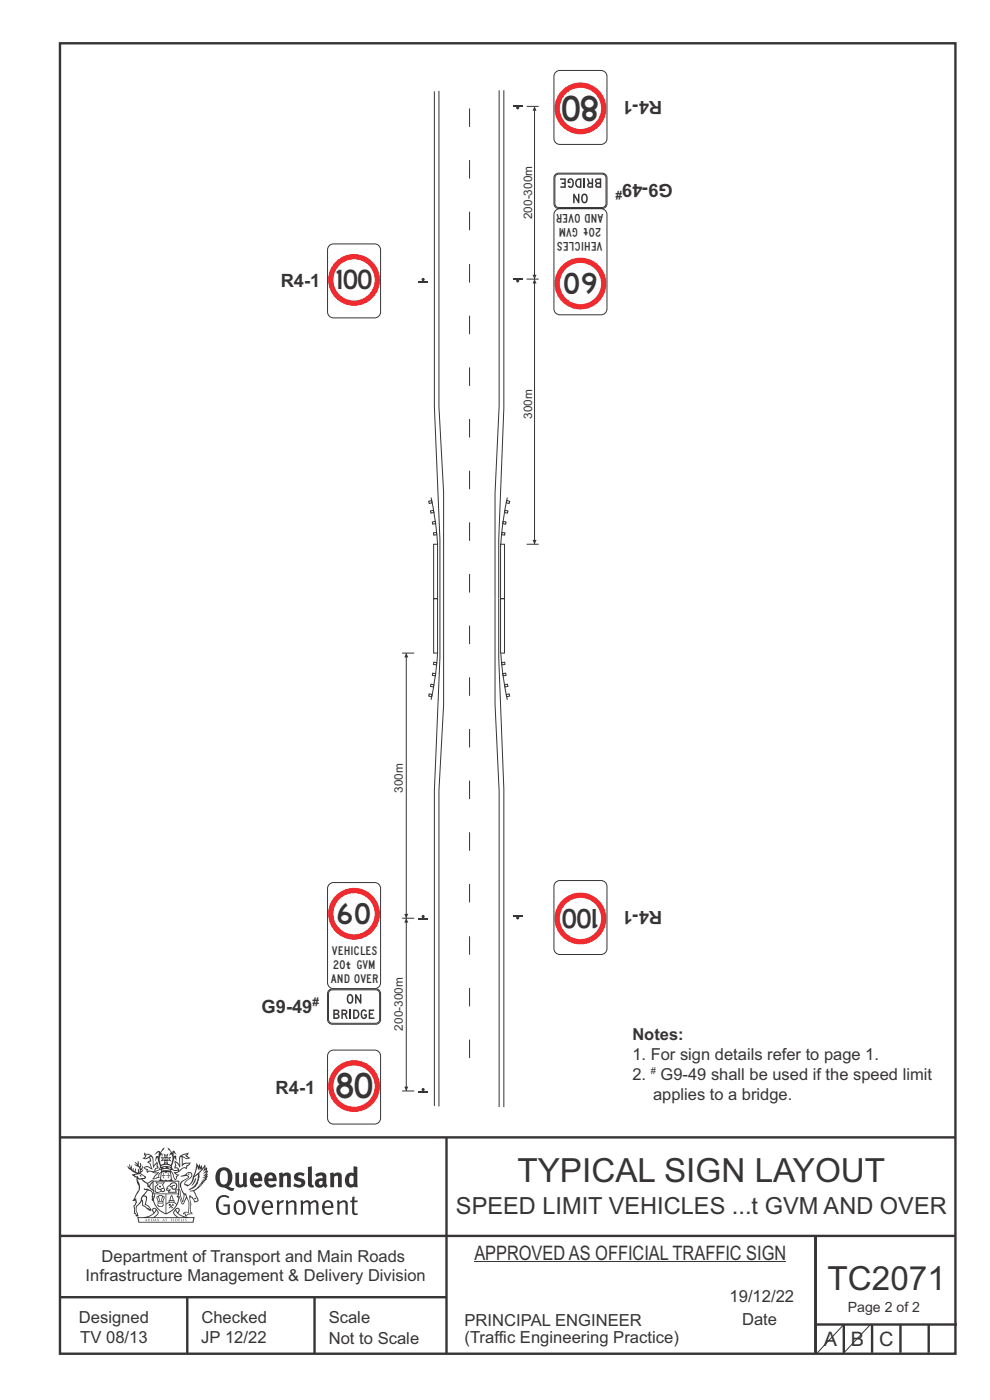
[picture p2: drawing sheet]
<svg xmlns="http://www.w3.org/2000/svg" width="210mm" height="297mm" viewBox="0 0 210 297" stroke-linecap="round" stroke-linejoin="round" font-family="sans-serif">
<g fill="none" stroke="#373435" stroke-width=".51">
<path d="M12.7 9.2h190v278h-190zM12.7 241.3h190M94.7 241.4v45.8M12.7 275.2h82M12.7 262.2h190.1M39.7 275.2v12M66.7 275.2v12M173 262.1v24.9M173 281h30M179 281v6M185 281v6M191 281v6"/>
<path d="M197 281v6"/>
</g>
<path d="M179 281l-5.8 6.2" fill="none" stroke="#373435" stroke-width=".21"/>
<g fill="#373435">
<path d="M47 248.4a2.55 2.55 0 0 0 0 2.7l.3 .2a.81 .81 0 0 0 1-1v-.5a1.04 1.04 0 0 0-1.1-1.5zM46.3 248.1a1.82 1.82 0 0 1 2.1-.2 1.82 1.82 0 0 1 .9 1.8 2.29 2.29 0 0 1-.8 2l.7 .3h.5l-.2 .6a2.87 2.87 0 0 1-2-.7 2.12 2.12 0 0 1-1.7-3.1z" fill-rule="evenodd"/>
<path d="M49.9 248.9l.8-.2v2a.46 .46 0 0 0 .3 .6 .46 .46 0 0 0 .6-.3v-2.1l.7-.2v2.4l.2 .5-.5 .3-.3-.3a1.02 1.02 0 0 1-1.2 .3 1.02 1.02 0 0 1-.6-1.1z" fill-rule="evenodd"/>
<path d="M54 249.5l-.1 .5h.9a.49 .49 0 0 0-.2-.6 .49 .49 0 0 0-.6 .1zM53.4 249.1a1.34 1.34 0 0 1 1.6-.2 1.34 1.34 0 0 1 .6 1.5v.2h-1.7a.77 .77 0 0 0 .5 .8 .77 .77 0 0 0 .9-.4l.3 .5a1.59 1.59 0 0 1-2 .2 1.59 1.59 0 0 1-.5-2.1z" fill-rule="evenodd"/>
<path d="M57 249.5l-.1 .5h1a.49 .49 0 0 0-.2-.6 .49 .49 0 0 0-.7 .1zM56.4 249.1a1.34 1.34 0 0 1 1.6-.2 1.34 1.34 0 0 1 .7 1.5v.2h-1.8a.77 .77 0 0 0 .5 .8 .77 .77 0 0 0 .9-.4l.4 .5a1.59 1.59 0 0 1-2.1 .2 1.59 1.59 0 0 1-.5-2.1z" fill-rule="evenodd"/>
<path d="M59.2 248.9l.7-.2 .1 .4a.95 .95 0 0 1 1-.3 .95 .95 0 0 1 .7 .8v2.3h-.8v-2.3a.46 .46 0 0 0-.8 .1v2.2h-.8z" fill-rule="evenodd"/>
<path d="M62.6 249.1a1.75 1.75 0 0 1 2-.1l-.2 .5-.6-.2a.43 .43 0 0 0-.6 .3l.4 .3a1.04 1.04 0 0 1 1.2 1.1 1.04 1.04 0 0 1-1.4 1l-1.2-.4 .3-.6 1 .4 .4-.4a.88 .88 0 0 0-1-.5l-.4-.2-.1-.4z" fill-rule="evenodd"/>
<path d="M65.3 247.6l.8-.2 .1 3.8 .3 .2 .1 .4a.88 .88 0 0 1-1 0 .88 .88 0 0 1-.3-1z" fill-rule="evenodd"/>
<path d="M67.8 250.6a.43 .43 0 0 0-.1 .7 .43 .43 0 0 0 .7-.1v-.7zM66.8 249.1a1.7 1.7 0 0 1 2.4 .1v1.9l.3 .4-.4 .5-.5-.4a1.03 1.03 0 0 1-1.7-.1 1.03 1.03 0 0 1 .8-1.5h.7v-.4a.8 .8 0 0 0-1.2 .1z" fill-rule="evenodd"/>
<path d="M70 248.9l.7-.2 .1 .4a.95 .95 0 0 1 1-.3 .95 .95 0 0 1 .7 .8v2.3h-.8v-2.3a.46 .46 0 0 0-.8 .1v2.2h-.8z" fill-rule="evenodd"/>
<path d="M74.3 249.5a1.48 1.48 0 0 0 0 1.7h.5l.2-.1v-1.5l-.3-.2zM75 247.4l.8 .1 .1 4.4h-.7l-.1-.2a1.26 1.26 0 0 1-1.4 0 1.26 1.26 0 0 1-.5-1.3 1.29 1.29 0 0 1 .4-1.4 1.29 1.29 0 0 1 1.4-.1z" fill-rule="evenodd"/>
<path d="M46.4 253.9a1.72 1.72 0 0 1 2.3 0l-.3 .3a1.24 1.24 0 0 0-1.4-.2 1.24 1.24 0 0 0-.6 1.4 1.49 1.49 0 0 0 1.2 1.9l.7-.1v-1.3h-.8l-.1-.4h1.3v1.9a1.93 1.93 0 0 1-2.2 0 1.93 1.93 0 0 1-.7-2.2l.2-.8z" fill-rule="evenodd"/>
<path d="M50.4 255.1a1.65 1.65 0 0 0 .2 2.2 .99 .99 0 0 0 1-1.4 .78 .78 0 0 0-.4-.8 .78 .78 0 0 0-.8 0zM50 254.9a1.33 1.33 0 0 1 1.6-.1 1.33 1.33 0 0 1 .5 1.4 1.31 1.31 0 0 1-1.3 1.6 1.31 1.31 0 0 1-1.2-1.6v-.6z" fill-rule="evenodd"/>
<path d="M52.5 254.7l.4-.1 .9 2.6 .8-2.5h.5l-1.1 3h-.5z" fill-rule="evenodd"/>
<path d="M56.3 255.2l-.2 .7h1.3a.7 .7 0 0 0-.3-.8 .7 .7 0 0 0-.8 .1zM55.9 255a1.22 1.22 0 0 1 1.5-.2 1.22 1.22 0 0 1 .5 1.5h-1.8a.93 .93 0 0 0 .5 1 .93 .93 0 0 0 1.1-.2l.2 .3a1.43 1.43 0 0 1-1.8 .1 1.43 1.43 0 0 1-.6-1.7z" fill-rule="evenodd"/>
<path d="M58.7 254.7l.4-.1 .1 .5 .4-.4 .6-.1-.2 .5a.66 .66 0 0 0-.8 .7v1.9h-.4z" fill-rule="evenodd"/>
<path d="M60.6 254.7l.4-.1 .1 .5a.94 .94 0 0 1 1-.5 .94 .94 0 0 1 .8 .8v2.3h-.5l-.1-2.5a.81 .81 0 0 0-1.2 .3v2.2h-.4z" fill-rule="evenodd"/>
<path d="M63.7 254.7l.5-.1 .1 .5 .4-.3a.78 .78 0 0 1 1.1 .3 .9 .9 0 0 1 1-.5 .9 .9 0 0 1 .8 .8v2.3h-.5l-.1-2.5a.67 .67 0 0 0-1.1 .3v2.2h-.5v-2.4l-.4-.3-.7 .4v2.3h-.5z" fill-rule="evenodd"/>
<path d="M69 255.2l-.1 .7h1.3a.7 .7 0 0 0-.3-.8 .7 .7 0 0 0-.9 .1zM68.7 255a1.22 1.22 0 0 1 1.5-.2 1.22 1.22 0 0 1 .5 1.5h-1.8a.93 .93 0 0 0 .4 1 .93 .93 0 0 0 1.2-.2l.1 .3a1.44 1.44 0 0 1-1.7 .1 1.44 1.44 0 0 1-.6-1.7z" fill-rule="evenodd"/>
<path d="M71.4 254.7l.5-.1 .1 .5a.94 .94 0 0 1 1-.5 .94 .94 0 0 1 .8 .8v2.3h-.5l-.1-2.5a.81 .81 0 0 0-1.2 .3v2.2h-.4z" fill-rule="evenodd"/>
<path d="M74.7 253.9l.5-.1v.9h.7l-.1 .3h-.6v2.2l.1 .2h.5l.1 .3a.75 .75 0 0 1-1.2-.6v-2.1h-.4v-.3h.4z" fill-rule="evenodd"/>
<path d="M30.8 244.9l1.1 .3-.9 .5h-.4l.6-.5zM31.8 245.4h.2a2.44 2.44 0 0 1 .4 1.9l.1 .5 .7-1-.1 .6 .3 .3a.57 .57 0 0 0-.6 .7l-1-.1-.5 .2 .2-.5-.8-.3 .7-.1 .9 .5 .1-.1-.6-1.3-.2-.2h.5zM30.7 244.4l-.1 .5 .2 .4-.6 .4a1.04 1.04 0 0 0 1.4-.1l.2 .6-.3 .1-.2 .4a.94 .94 0 0 1 .8 1.1l-.2-.1a1.16 1.16 0 0 0-1.5-.1l.3 .4 .4 .2 .1 .5 .2 .1 .1-.2a.94 .94 0 0 1 1.1 .2l.8 .1-1.2 1.2a1.13 1.13 0 0 0 1.2-.2l.4-.1-.1-.4 .5-.8a.83 .83 0 0 0-.6 1.1l-.3-.1-.7 .4 1.1-1.4-.5 .1-.5-.1 1.3-.5-.1-.1-.9 .4v-.3l.2-.2 .3 .1 .1-.3-.2-.4v-.6l-.1-.4-.7 1v-.7a1.42 1.42 0 0 0-1.6-1.8z" fill-rule="evenodd"/>
<path d="M38.5 245.2l.5-.2 .7-.1-.6 .3 .8 .5h-.3zM38.3 245.5l.2-.1 .1 2a1.69 1.69 0 0 1 1.6-.6l-.8 .5 .1 .5a1.1 1.1 0 0 0-1.5 .6l-.1-.5-.2-.2h-.5l.3-.4-.3-.7a1.42 1.42 0 0 1 .8 1.1l.2-.1zM37.1 246.2l.1 1-.2 .3 .1 .4h.5l.1 .2a.96 .96 0 0 1-1.1-.1l-.1 .1a1.06 1.06 0 0 0 1.3 .2v.1a.72 .72 0 0 1-1 .2l.3 .5 .6 .2-.4 .2-.1 .6-.2-.3-.4-1.1-.4-.4 .4 .9a1.54 1.54 0 0 0 .7 1.2l.2-.3a.58 .58 0 0 1 .4-.8l.2-.1h-.3l-.5-.3 .9-.5a.93 .93 0 0 1 1.2-.5v.2l.2-.2 .1-.5a.99 .99 0 0 0 .7-.8l-1.3 .1-.3 .2-.1-1.4 .9 .4 .9-.3h-.4l-.5-.4 .4-.7-.6 .2a1.46 1.46 0 0 0-1.4 2.1v.4l-.2-.4z" fill-rule="evenodd"/>
<path d="M35.6 248.9l.2 .1-.1 .3 .4 .1h-.4v.6l-.1-.6h-.3l.3-.1z" fill-rule="evenodd"/>
<path d="M34.6 248.9l.2 .1v.3l.3 .1h-.3l-.1 .6v-.6h-.4l.4-.1z" fill-rule="evenodd"/>
<path d="M34.3 248.8a.57 .57 0 0 1 .9 .2 .57 .57 0 0 1 .9-.2l.2 1.4h-.2a.57 .57 0 0 1-.9 0 .69 .69 0 0 1-1.1 0zM34.2 248.1l-.3 2.1-.2 .4h3l-.2-.4-.3-2.1h-.2v.2l-.8-.1-.8 .1v-.2z" fill-rule="evenodd"/>
<path d="M34.2 252.4a.3 .3 0 0 0 .6 0 .3 .3 0 0 0-.6 0zM33.3 250.9l.3 .3-.3 .4a.79 .79 0 0 0 0 1.3l.8-.2-.1-.3a.55 .55 0 0 1-.7-.6l.1-.1 .2 .3 .3 .2 .8-.2-.4-.7 .4-.4-.7 .2zM33 250.7l1.1 .2 .9-.2-.4 .6 .4 1.2a.56 .56 0 0 1-.8 .3l-.2 .1a.73 .73 0 0 1-.9 .1 .73 .73 0 0 1-.3-1v-.4l.6-.4z" fill-rule="evenodd"/>
<path d="M35.6 251.8l.7-.4a.58 .58 0 0 1 1-.1 .58 .58 0 0 1-.4 .9l-.3-.3a.43 .43 0 0 1 .6-.4 .57 .57 0 0 0-.8 .2l-.2-.1-.3 .1 .4 .2a.55 .55 0 0 0 .9 .4v.5h-1.3l.3-.4-.1-.1-.6 .1 .2-.3-.2-.1zM35.4 251.8l-.1 .2a.39 .39 0 0 0 .2 .6h.3l-.2 .4h1.9l-.1-.8a.86 .86 0 0 0-.1-1.3 .86 .86 0 0 0-1.3 .4z" fill-rule="evenodd"/>
<path d="M36 254.8h.8v.2h-.8zM36.4 253.8l.2 .8h-.4zM36.4 253.5l-.3 .5-.1 .6h-.2v.4l-.7 .4 .2 .1a1.48 1.48 0 0 1 2.1 .2l.2-.1-.6-.5v-.5h-.2l-.1-.6z" fill-rule="evenodd"/>
<path d="M35.8 255.4l.4 .1 .1 .3 .3-.2-.2-.2a.38 .38 0 0 1 .5 .5l-.2-.2-.3 .2 .3 .2-.3 .3-.1-.4-.4 .4-.1-.2 .4-.3-.1-.1-.2 .1z" fill-rule="evenodd"/>
<path d="M34.5 254h.2v.2l-.2 .6h-.2zM33.6 255.3h.9v.2a.55 .55 0 0 1-.8 .4v-.2l-.2-.1zM33.4 254h.2l.2 .8h-.2zM33.6 255l.8-.1 .1 .2h-.8zM33.8 253.7h.5l-.2 1.1h-.1zM33.3 253.8l-.1 .3 .3 1.1a.48 .48 0 0 0-.1 .6 .48 .48 0 0 0 .5 .2h.5a.49 .49 0 0 0 .2-.8l.3-1.1-.1-.3a1.42 1.42 0 0 0-1.5 0z" fill-rule="evenodd"/>
<path d="M33.7 251.5l.4 .1 .1 .3h-.3z" fill-rule="evenodd"/>
<path d="M41.3 250.1l.3-.2-.2 .8-.6 .8h-.2l.5-.7z" fill-rule="evenodd"/>
<path d="M39.7 249l.3-.2 .5 .2a.88 .88 0 0 1-.6 1.1 1.22 1.22 0 0 0-.8 1.3l.5 .2a.72 .72 0 0 0 .9-.4l.5-.8 .2-.6 .8-.6v.2a2.85 2.85 0 0 1-2 2.9l.1 .1a2.13 2.13 0 0 0 1.9-1.5v-.3a2.01 2.01 0 0 0 .3-1.7l1.1-1.3-.4 1 .7-.5-.7 1 .8-.4-.8 .8 .7-.2-.9 .6 .8-.1-.8 .4h.7l-.8 .3 .3 .2h-.4l.2 .3h-.4l.2 .3h-.4l.1 .2h-.1a2.16 2.16 0 0 1-2 1.1l.1 .2 .4-.1a.76 .76 0 0 1 .7 .8l.5 1.2-.6 .2a1.45 1.45 0 0 0-1.1-1.3l.2 1.8-.1 1.8 .4 .3a1.07 1.07 0 0 0-1.2 .4v-.3l-.5-.2a.87 .87 0 0 1 1.1-.1v-.7a4.4 4.4 0 0 0-.6-3.1l-.1-.3h-.2a2.16 2.16 0 0 1-.7-2.2l.3-.4 1.2-.7a.55 .55 0 0 0-.4-.8zM37.8 252.4a.76 .76 0 0 1 .3 1.1l.6 1.6 .4-1.7 .2 .1a.61 .61 0 0 1-.1 .9l-.3 .8-.2 .1-.7-1.6-.3 .1a1.18 1.18 0 0 0 .1-1.4zM41.8 247.5l.2 .7 .3-.5v.6l.4-.5a1.9 1.9 0 0 1-1.2 1.4l-.3 .3zM38.2 249.6l1.4-.2 .2 .2v.3l-.5 .2a1.26 1.26 0 0 0-.9 1.9l.2 .7a1.84 1.84 0 0 1 .1 2.1l-.4-1.4a.96 .96 0 0 0-.4-1.2l-.4 .2a.78 .78 0 0 1 0 1.3l.1 .3h.4l.4 1.1a.38 .38 0 0 0 .2 .4 .38 .38 0 0 0 .4-.1l.6-1.2a2.94 2.94 0 0 1 .4 2.5l-.1 .4h-.8l-.3 .4v.2l.4-.1 .1 .4 .2 .1a1.02 1.02 0 0 1 1.3-.5v-.4l-.3-.1 .1-1.8-.3-1.3h.1a1.14 1.14 0 0 1 .8 1 .63 .63 0 0 0 .8-.2 .63 .63 0 0 0-.2-.9l-.6-1.2 .9-.6 .2-.4h.3l-.1-.2h.4l-.1-.3h.3l-.1-.3 .5-.1-.2-.2 .6-.4v-.2h-.2l.4-.5h-.3l.3-.5-.4 .1 .4-.5v-.3l-.3 .2 .2-.7-.1-.2-.4 .3v-.8l-.6 .8-.2-.8-.2 .5-.3-.7-.1 .6-.5-.8-.1 1.4-.6 1.8a1.81 1.81 0 0 1-1 1.5l-.6-.2a1.75 1.75 0 0 1 1.1-1.2 .75 .75 0 0 0 .1-1.3 .75 .75 0 0 0-1.2 .4z" fill-rule="evenodd"/>
<path d="M41.2 254.1h.3l.2 .2-.4 .1z" fill-rule="evenodd"/>
<path d="M29.4 258.4h11.6l-.1 .8h-11.4zM31.3 258.2l.5-.1a2.48 2.48 0 0 0 1.4-1.3l.3 .5-.5 .6-.5 .3zM32.5 256.6l.3-.2 .2 .1-.3 .7zM37.2 256.8a2.65 2.65 0 0 0 1.8 1.4h-1.1l-.5-.3-.5-.6zM37.4 256.5l.2-.1 .3 .2-.3 .6zM29.2 258.2l.1 1.2h11.8l.2-1.1-.2-.1a4.1 4.1 0 0 1-3.3-.9l.3-.4-.1-.6a1.06 1.06 0 0 0-1.3 1l.2 .4 .6 .5h-4.7l.3-.1a.84 .84 0 0 0 .6-.8 .84 .84 0 0 0-.5-.8l-.3-.2h-.5l-.1 .6 .3 .4a4.2 4.2 0 0 1-3.4 .9z" fill-rule="evenodd"/>
<path d="M31 258.7l.1 .2h-.2zM31 258.5l-.3 .6 .4-.2 .2 .2z" fill-rule="evenodd"/>
<path d="M31.3 258.6h.3v.4a.25 .25 0 0 0 .2-.1 .25 .25 0 0 0-.1-.3h.1a.29 .29 0 0 1 0 .4 .29 .29 0 0 1-.4 0 .29 .29 0 0 1 0-.4z" fill-rule="evenodd"/>
<path d="M32.2 258.6a.22 .22 0 0 1 .3 .2 .22 .22 0 0 1-.3 .2zM32 258.6l.1 .4a.33 .33 0 0 0 .4 0 .33 .33 0 0 0 0-.4 .33 .33 0 0 0-.5 0z" fill-rule="evenodd"/>
<path d="M32.9 258.7l.1 .2h-.2zM32.9 258.5l-.2 .6 .3-.2 .2 .2z" fill-rule="evenodd"/>
<path d="M33.3 258.6h.2l.1 .1 .2-.1-.2 .2 .2 .3-.3-.3-.1 .3h-.1l.2-.3z" fill-rule="evenodd"/>
<path d="M34.7 258.7l.1 .2h-.2zM34.7 258.5l-.3 .6 .4-.2 .2 .2z" fill-rule="evenodd"/>
<path d="M35 258.5h.5l-.2 .1v.5h-.2l.1-.5z" fill-rule="evenodd"/>
<path d="M36.2 258.6l.3-.1-.1 .1v.2h.1h-.1v.3h-.2z" fill-rule="evenodd"/>
<path d="M36.7 258.6h.2v.5h-.2z" fill-rule="evenodd"/>
<path d="M37.3 258.6a.22 .22 0 0 1 .3 .2 .22 .22 0 0 1-.3 .2zM37.1 258.6v.4a.33 .33 0 0 0 .5 0 .33 .33 0 0 0 0-.4 .33 .33 0 0 0-.5 0z" fill-rule="evenodd"/>
<path d="M37.8 258.6l.4-.1-.2 .1v.2h.1h-.1v.2l.2 .1h-.4z" fill-rule="evenodd"/>
<path d="M38.4 258.6h.2l-.1 .4 .2 .1h-.3z" fill-rule="evenodd"/>
<path d="M38.9 258.6h.2v.5h-.2z" fill-rule="evenodd"/>
<path d="M39.3 258.6h.2h-.1l.2 .3-.2 .2-.1-.1v-.1l.2 .1z" fill-rule="evenodd"/>
<path d="M34.2 247.4a1.51 1.51 0 0 1 2 .2 2.67 2.67 0 0 0-2.1 0zM35.7 247.6l.4 .1 .1 .3-.4-.1zM34.6 247.6h.5l.1 .2h-.4zM34 247.8l.3 .2h-.3zM34.9 246.9l.3-.2 .3 .2zM34.9 245.6l.2 .1v.3h-.2zM35 245.1l.2 .2 .2-.2-.1 .3h-.2zM35.1 246.3h.2l.1 .4-.2-.2-.2 .2zM35.3 245.7l.2-.1v.4h-.2zM34.4 245.7h.3l.1 .3-.4 .1 .2-.2zM35.7 245.7h.3l-.2 .2 .2 .2-.4-.1zM32.7 244.9l1-.5-.1 1-.2-.2-.3 .2-.3 1.1 .5-1 .3 .9a1.84 1.84 0 0 1 .2 1.7l.4 .1a2.48 2.48 0 0 1 2.2 0l.2-.2-.2-.7 .7-1.8 .4 .7-.2-1-.2-.1-.2 .3v-.9l.6 .4-.6-.8-.3 .1-.1 .4-.5-.9-.5-.3 .2 .5 .6 .5-.5 .8 .4-.4a2.06 2.06 0 0 1 0 2.3l-.5-.2-.2-.6 .1-.1 .8 .2-.4-.5 .4-.5-.7 .2-.2-.2 .2-.7-.5 .4-.5-.4 .2 .7-.2 .2-.7-.2 .4 .5-.4 .5 .8-.2 .1 .1-.2 .6-.5 .2a2.02 2.02 0 0 1 0-2.2l.3 .5-.1-.7-.3-.1 .8-1.2-.4 .3-.5 .8-.2-.3a.8 .8 0 0 0-.8 .5z" fill-rule="evenodd"/>
<path d="M29.2 250.1l.3 .1a.61 .61 0 0 1 .8 .4l.3 .2a.8 .8 0 0 1 .6 1l.4 .1 .5 .5a1 1 0 0 1 .5 1.1l-.1 .7v-.5h-.1a.96 .96 0 0 0-.8-1.3l-.2-.2h-.7l-.1-.1-.1 .1 .1 .3h.6l-1.2 1.3-.2 1-.4 .6a1.33 1.33 0 0 0-.5 1.8l.2 .5a1.26 1.26 0 0 1-.5-1.5l-.1-.3a1.56 1.56 0 0 0 .4-1.7l-.3 .2 .2-.5a3.2 3.2 0 0 0 .7-3zM30.4 253.9h.4a2.06 2.06 0 0 1-.1 1.6l.7 .5 .4 .4-.6-.1-.8-.6-.1-.9a.51 .51 0 0 1 .1-.9zM28.6 249.3a1.52 1.52 0 0 1 2.1 .5l-1.1 .2-.2-.1-.1-.4h-.5zM27.5 247v.8l-.3-.4h-.1a3.1 3.1 0 0 0 1.9 1.6l-1 .1 .5 .6 .5 .1 .1 1.1a1.84 1.84 0 0 1-.3 2.5l-.4 .9-.3 .4 .2 .1 .4-.1 .1 .4-.2 .5-.3 .2 .1 1.7h.2l.3 .5 .1 .1 .4-.1-.1-.5a1.3 1.3 0 0 1-.1-1.7l.9-1 .1 1.1 .6 .2 .5 .5 .1-.1 .2 .3h.5a1.85 1.85 0 0 0-1.2-1.4l.1-.3a1.39 1.39 0 0 0 0-1.4l-.5-.1 .5-.5a.66 .66 0 0 1 .9-.4 .66 .66 0 0 1 .3 .9l-.1 .4 .2-.1v.2l-.1 .3 .2 .5 .1-.3a2.24 2.24 0 0 0 .1-2.2 .73 .73 0 0 1-.7-.7 .73 .73 0 0 1 .6-.7v-.2a.94 .94 0 0 0-.9 .8 .48 .48 0 0 1-.1-.6 .48 .48 0 0 1 .5-.2l.5-.3a.51 .51 0 0 0-.8 .2l-.5 .2-1-.8h.6l.2-.5-1.2-.7 .5-.5v-.3l-.5 .4 .1-.2a.69 .69 0 0 0 .2-1v.4l-.2 .3v-1.1l-.3-.2 .1 .6-.1 .2-.4-1.3v.7l-.6-.4 .5 .7-.6-.2 .3 .3a1 1 0 0 1 .7 1.4l-.2-.8v.9l-.5-.2v-.8l-.2 .7-.2-.1-.1-.6-.2 .4-.2-.2 .1-.7-.2 .5z" fill-rule="evenodd"/>
<path d="M29.6 249.4l.2-.1 .3 .2z" fill-rule="evenodd"/>
<path d="M32.4 250.5h5.6v2l-.2-.1v-1.7h-5.2v2.5h5.2v-.8l.1 .2-.1 1.1v-.3h-2.5v4a4.1 4.1 0 0 0 2.6-3.6l.1-.1a4 4 0 0 1-2.8 3.9 4.2 4.2 0 0 1-2.8-4.7l.1 1.2 .1-.1a3.8 3.8 0 0 0 2.5 3.4v-4h-2.5l-.2-.9z" fill-rule="evenodd"/>
<circle cx="40" cy="249.1" r=".17"/>
</g>
<g fill="none" stroke="#373435" stroke-width=".21">
<path d="M92 127h.8v11.5h-.8zM92.8 138.6l-.4 4.5-1 5.4M93.3 127v12.5l-1.2 28.3v66.8M94.1 126.9v22.7l-1 18.2v66.9M99.6 132.7v4M105 127v22.4l.9 18.5v66.9M105.8 127v12.5l1.1 27.9v67.5M106.2 127h.8v11.5h-.8zM106.2 138.6l.5 4.5 .9 5.4M91 147.2l.7 .1-.1 .5-.7-.1zM91.4 145.1l.6 .2-.1 .5-.6-.2zM91.8 142.8l.6 .1-.1 .5-.6-.1z"/>
<path d="M92 140.5l.6 .1v.4h-.7zM99.6 143.7v3.9M99.6 154.6v4M106.4 140.6l.6-.1 .1 .5h-.6zM106.6 142.9l.7-.1v.5l-.6 .1zM107 145.3l.6-.2 .1 .5-.6 .2zM107.4 147.3l.6-.1 .1 .5-.6 .1zM99.6 165.6v3.9M99.6 176.6v3.9M99.6 187.5v3.9M100.6 267.7h66.2M184.6 281l-5.8 6.2"/>
</g>
<path d="M88.7 194.9h2.1" fill="none" stroke="#373435" stroke-width=".36"/>
<circle cx="89.8" cy="194.4" r=".34" fill="#373435"/>
<path d="M86.2 138.6v56.2M85.3 194.8h2.6" fill="none" stroke="#373435" stroke-width=".21"/>
<g fill="#373435">
<path d="M86.2 138.6l.4 .9h-.8z"/>
<path d="M85.8 193.9h.8l-.4 .9z"/>
</g>
<path d="M86.2 194.8v36.6M99.6 198.6v3.9M99.6 209.6v3.9M85.3 231.4h2.6M99.6 220.5v4" fill="none" stroke="#373435" stroke-width=".21"/>
<g fill="#373435">
<path d="M86.2 194.8l.4 .9h-.8z"/>
<path d="M85.8 230.5h.8l-.4 .9z"/>
</g>
<path d="M85.3 138.5h2.6" fill="none" stroke="#373435" stroke-width=".21"/>
<path d="M88.7 231.6h2.1" fill="none" stroke="#373435" stroke-width=".36"/>
<circle cx="89.8" cy="231.1" r=".34" fill="#373435"/>
<g fill="none" stroke="#373435" stroke-width=".21">
<path d="M92.1 19.4v66.8l1.2 28.3v12.5M93.1 19.3v66.9l1 18.3v22.4M105.9 19.2v66.9l-.9 18.5v22.4M106.9 19.1v67.5l-1.1 27.9v12.5M99.6 56v3.9M99.6 67v3.9M99.6 77.9v4M99.6 88.9v3.9M99.6 99.9v3.9M90.9 106.3l.7-.1 .1 .5-.7 .1zM91.3 108.4l.6-.1 .1 .4-.6 .2zM91.4 105.5l1 5.4 .4 4.5"/>
<path d="M91.7 110.7l.6-.1 .1 .5-.6 .1zM91.9 113h.7v.4l-.6 .1zM92 115.5h.8v11.5h-.8zM99.6 110.8v3.9M106.2 115.5h.8v11.5h-.8zM106.5 113h.6l-.1 .5-.6-.1zM106.7 110.6l.6 .1v.5l-.7-.1zM107.1 108.3l.6 .1-.1 .5-.6-.2zM107.5 106.2l.6 .1-.1 .5-.6-.1zM107.6 105.5l-.9 5.4-.5 4.5M99.6 121.8v3.9"/>
</g>
<path d="M88.7 59.7h2.1" fill="none" stroke="#373435" stroke-width=".36"/>
<circle cx="89.8" cy="59.3" r=".34" fill="#373435"/>
<path d="M99.6 23v3.9M99.6 34v3.9M99.6 44.9v3.9" fill="none" stroke="#373435" stroke-width=".21"/>
<path d="M108.8 194.3h2.1" fill="none" stroke="#373435" stroke-width=".36"/>
<circle cx="109.8" cy="194.7" r=".34" fill="#373435"/>
<path d="M108.8 59.1h2.1" fill="none" stroke="#373435" stroke-width=".36"/>
<circle cx="109.8" cy="59.6" r=".34" fill="#373435"/>
<path d="M111.7 59.2h2.6M113.4 59.2v56.3" fill="none" stroke="#373435" stroke-width=".21"/>
<g fill="#373435">
<path d="M113 114.5h.8l-.4 1z"/>
<path d="M113.4 59.2l.4 .9h-.8z"/>
</g>
<path d="M111.7 22.6h2.6M113.4 22.6v36.6" fill="none" stroke="#373435" stroke-width=".21"/>
<g fill="#373435">
<path d="M113 58.3h.8l-.4 .9z"/>
<path d="M113.4 22.6l.4 .9h-.8z"/>
</g>
<path d="M111.7 115.5h2.6" fill="none" stroke="#373435" stroke-width=".21"/>
<path d="M108.8 22.4h2.1" fill="none" stroke="#373435" stroke-width=".36"/>
<circle cx="109.8" cy="22.9" r=".34" fill="#373435"/>
<circle cx="123.1" cy="194.8" r="5.5" fill="#ef2b2f"/>
<path d="M117.7 187.3l.7-.4 .4-.1h8.7a1.25 1.25 0 0 1 1.3 1.3v13.1a1.25 1.25 0 0 1-1.3 1.3h-8.7a1.25 1.25 0 0 1-1.3-1.3v-13.1z" fill="none" stroke="#373435" stroke-width=".21"/>
<circle cx="123.1" cy="194.8" r="4.4" fill="#fefefe"/>
<circle cx="75.1" cy="59.4" r="5.5" fill="#ef2b2f"/>
<path d="M69.7 52.3l.6-.5 .4-.1h8.8a1.25 1.25 0 0 1 1.2 1.3v13.2a1.25 1.25 0 0 1-1.2 1.2h-8.8a1.25 1.25 0 0 1-1.2-1.2v-13.2z" fill="none" stroke="#373435" stroke-width=".21"/>
<circle cx="75.1" cy="59.4" r="4.4" fill="#fefefe"/>
<circle cx="123.1" cy="23" r="5.5" fill="#ef2b2f"/>
<path d="M117.7 15.5l.7-.5 .4-.1h8.7a1.25 1.25 0 0 1 1.3 1.3v13.2a1.25 1.25 0 0 1-1.3 1.2h-8.7a1.25 1.25 0 0 1-1.3-1.2v-13.2z" fill="none" stroke="#373435" stroke-width=".21"/>
<circle cx="123.1" cy="23" r="4.4" fill="#fefefe"/>
<circle cx="75.1" cy="230.4" r="5.5" fill="#ef2b2f"/>
<path d="M69.7 223.3l.6-.5h.4h8.8a1.25 1.25 0 0 1 1.2 1.2v13.2a1.25 1.25 0 0 1-1.2 1.3h-8.8a1.25 1.25 0 0 1-1.2-1.3v-13.2z" fill="none" stroke="#373435" stroke-width=".21"/>
<circle cx="75.1" cy="230.4" r="4.4" fill="#fefefe"/>
<path d="M69.7 187.7l.6-.4 .4-.1h8.8a1.25 1.25 0 0 1 1.2 1.3v20a1.25 1.25 0 0 1-1.2 1.2h-8.8a1.25 1.25 0 0 1-1.2-1.2v-20z" fill="none" stroke="#373435" stroke-width=".21"/>
<circle cx="75.1" cy="193.9" r="5.5" fill="#ef2b2f"/>
<g fill="#fefefe">
<path d="M69.8 210.1l.7-.3h9.2a1.01 1.01 0 0 1 1 1v5.5a1.01 1.01 0 0 1-1 1h-9.2a1.01 1.01 0 0 1-1-1v-5.5z" fill-rule="evenodd"/>
<circle cx="75.1" cy="193.9" r="4.4"/>
</g>
<path d="M69.8 210.1l.7-.3h9.2a1.01 1.01 0 0 1 1 1v5.5a1.01 1.01 0 0 1-1 1h-9.2a1.01 1.01 0 0 1-1-1v-5.5z" fill="none" stroke="#373435" stroke-width=".21"/>
<path d="M69.8 210.1l.7-.2h9.2a.9 .9 0 0 1 .9 .9v5.5a.91 .91 0 0 1-.9 .9h-9.2a.91 .91 0 0 1-.9-.9v-5.5z" fill-rule="evenodd" fill="#373435"/>
<path d="M70 210.3l.5-.2h9.5l.4 .7v5.5a.71 .71 0 0 1-.7 .7h-9.2a.71 .71 0 0 1-.7-.7v-5.5z" fill-rule="evenodd" fill="#fefefe"/>
<g fill="#373435">
<path d="M70.7 214.2h.8a.5 .5 0 0 1 .5 .4 .5 .5 0 0 1-.3 .5 .55 .55 0 0 1 .3 .6 .55 .55 0 0 1-.5 .5h-.8zM71 214.5v.5l.6-.2v-.3zM71 215.3v.5h.7a.3 .3 0 0 0-.3-.5z" fill-rule="evenodd"/>
<path d="M72.7 214.5v.5l.6-.1v-.4zM72.4 214.2h.8a.56 .56 0 0 1 .5 .4 .56 .56 0 0 1-.3 .6l.4 1h-.4l-.3-.9h-.4v.9h-.3z" fill-rule="evenodd"/>
<path d="M74.1 214.2h.3v2h-.3z" fill-rule="evenodd"/>
<path d="M74.9 214.2a1.04 1.04 0 0 1 1.3 1 1.04 1.04 0 0 1-1.3 1zM75.2 214.5v1.3a.68 .68 0 0 0 .7-.6 .68 .68 0 0 0-.7-.7z" fill-rule="evenodd"/>
<path d="M76.9 214.2a.65 .65 0 0 1 .9 .4l-.3 .1-.3-.3a.86 .86 0 0 0 0 1.5l.3-.2v-.2h-.3v-.3h.6a.77 .77 0 0 1-.6 1 1.18 1.18 0 0 1-.3-2z" fill-rule="evenodd"/>
<path d="M78.2 214.2h1.2v.3h-.9v.5h.6v.3h-.6v.6h.9v.3h-1.2z" fill-rule="evenodd"/>
<path d="M73.7 211.1a.74 .74 0 0 1 1-.1 .74 .74 0 0 1 .3 .9 .72 .72 0 0 1-.5 1 .72 .72 0 0 1-.9-.5zM74.1 211.2l-.2 .4 .1 .9a.32 .32 0 0 0 .5 0l.1-.3a.79 .79 0 0 0-.3-1z" fill-rule="evenodd"/>
<path d="M75.3 210.9h.3l.7 1.3v-1.3h.4v2h-.3l-.8-1.3v1.3h-.3z" fill-rule="evenodd"/>
</g>
<path d="M117.7 44.8l.7-.5h.4h8.7a1.25 1.25 0 0 1 1.3 1.2v20a1.25 1.25 0 0 1-1.3 1.3h-8.7a1.25 1.25 0 0 1-1.3-1.3v-20z" fill="none" stroke="#373435" stroke-width=".21"/>
<circle cx="123.1" cy="60.2" r="5.5" fill="#ef2b2f"/>
<g fill="#fefefe">
<path d="M117.8 37l.7-.3h9.2a1.01 1.01 0 0 1 1.1 1v5.5a1.01 1.01 0 0 1-1.1 1h-9.2a1.01 1.01 0 0 1-1-1v-5.5z" fill-rule="evenodd"/>
<circle cx="123.1" cy="60.2" r="4.4"/>
</g>
<path d="M117.8 37l.7-.3h9.3a1.01 1.01 0 0 1 1 1v5.5a1.01 1.01 0 0 1-1 1h-9.3a1.01 1.01 0 0 1-1-1v-5.5z" fill="none" stroke="#373435" stroke-width=".21"/>
<path d="M117.9 37.1l.6-.3h9.2a.91 .91 0 0 1 1 .9v5.5a.9 .9 0 0 1-1 .9h-9.2a.9 .9 0 0 1-.9-.9v-5.5z" fill-rule="evenodd" fill="#373435"/>
<path d="M118 37.2l.5-.2h9.2a.71 .71 0 0 1 .7 .7v5.5a.7 .7 0 0 1-.7 .7h-9.5l-.4-.7v-5.5z" fill-rule="evenodd" fill="#fefefe"/>
<g fill="#373435">
<path d="M126.3 38.1l.4-.3h.8v2h-.8a.5 .5 0 0 1-.5-.3 .5 .5 0 0 1 .3-.6 .54 .54 0 0 1-.2-.8zM126.7 39.1l-.1 .4h.6v-.5zM126.6 38.3a.3 .3 0 0 0 .2 .4h.4v-.5z" fill-rule="evenodd"/>
<path d="M124.9 39.1v.4h.6v-.5zM124.5 37.8h.3l.3 .9h.4v-.9h.3v2h-.7a.56 .56 0 0 1-.6-.4 .56 .56 0 0 1 .3-.6z" fill-rule="evenodd"/>
<path d="M123.8 37.8h.3v2h-.3z" fill-rule="evenodd"/>
<path d="M122.2 38.2l.2-.3 .9-.1v2h-.5a1.05 1.05 0 0 1-.6-1.6zM122.6 38.2a.73 .73 0 0 0-.3 .9 .73 .73 0 0 0 .7 .4v-1.3z" fill-rule="evenodd"/>
<path d="M120.6 38a.73 .73 0 0 1 .9 0 .73 .73 0 0 1 .2 .8 .73 .73 0 0 1-.3 1 .73 .73 0 0 1-1-.4l.3-.1 .3 .3a.86 .86 0 0 0 0-1.5l-.3 .2v.2h.3v.3h-.6z" fill-rule="evenodd"/>
<path d="M118.8 37.8h1.2v2h-1.1v-.3h.8v-.5h-.6v-.3h.6v-.5h-.9z" fill-rule="evenodd"/>
<path d="M123.6 41.1a.66 .66 0 0 1 1 .5 1.09 1.09 0 0 1-.6 1.5 1.18 1.18 0 0 1-.4-2zM123.8 41.4l-.2 .4a.79 .79 0 0 0 .4 1 .86 .86 0 0 0 0-1.4z" fill-rule="evenodd"/>
<path d="M121.6 41.1h.2l.8 1.3v-1.3h.3v2h-.2l-.8-1.3v1.3h-.3z" fill-rule="evenodd"/>
</g>
<g font-size="7.1" fill="#373435">
<text x="109.8" y="250.7">TYPICAL SIGN LAYOUT</text>
<text x="175.6" y="273.7">TC2071</text>
</g>
<g font-size="6.1" fill="#373435">
<text x="127" y="58" transform="rotate(-180 127 58)">60</text>
<text x="71.3" y="196.1">60</text>
</g>
<g font-size="5.3" fill="#373435">
<text x="126.8" y="20.4" transform="rotate(-180 126.8 20.4)">80</text>
<text x="71.4" y="233">80</text>
</g>
<text font-size="5" fill="#373435" x="96.7" y="257.6">SPEED LIMIT VEHICLES ...t GVM AND OVER</text>
<g font-size="4.2" fill="#373435">
<text x="100.6" y="267.2">APPROVED AS OFFICIAL TRAFFIC SIGN</text>
<text x="174.7" y="285.6">A</text>
<text x="180.4" y="285.6">B</text>
<text x="186.5" y="285.6">C</text>
</g>
<g font-size="4.1" fill="#373435">
<text x="71.5" y="61.4">100</text>
<text x="126.8" y="192.8" transform="rotate(-180 126.8 192.8)">100</text>
</g>
<g font-size="3.9" fill="#373435">
<text x="140.5" y="21.4" transform="rotate(-180 140.5 21.4)">R4-1</text>
<text x="142.7" y="39.1" transform="rotate(-180 142.7 39.1)">G9-49</text>
<text x="59.6" y="61">R4-1</text>
<text x="140.5" y="193.3" transform="rotate(-180 140.5 193.3)">R4-1</text>
<text x="55.5" y="214.9">G9-49</text>
<text x="58.5" y="232">R4-1</text>
</g>
<g font-size="3.5" fill="#373435">
<text x="134.1" y="220.7">Notes:</text>
<text x="134.1" y="224.9">1. For sign details refer to page 1.</text>
<text x="134.1" y="229.1">2.</text>
<text x="138.5" y="233.4">applies to a bridge.</text>
<text x="140.1" y="229.1">G9-49 shall be used if the speed limit</text>
<text x="21.6" y="267.8">Department of Transport and Main Roads</text>
<text x="18.2" y="271.8">Infrastructure Management &amp; Delivery Division</text>
<text x="16.7" y="280.6">Designed</text>
<text x="42.7" y="280.6">Checked</text>
<text x="69.7" y="280.6">Scale</text>
<text x="98.5" y="281.3">PRINCIPAL ENGINEER</text>
<text x="154.7" y="276.1">19/12/22</text>
<text x="157.4" y="281.2">Date</text>
<text x="17" y="284.8">TV 08/13</text>
<text x="42.7" y="284.8">JP 12/22</text>
<text x="69.7" y="285.2">Not to Scale</text>
<text x="98.5" y="284.8">(Traffic Engineering Practice)</text>
</g>
<text font-size="3" fill="#373435" x="179.8" y="278.3">Page 2 of 2</text>
<g font-size="2.6" fill="#373435">
<text x="128" y="45.4" transform="rotate(-180 128 45.4)">AND OVER</text>
<text x="122.6" y="48.4" transform="rotate(-180 122.6 48.4)">GVM</text>
<text x="127.5" y="48.4" transform="rotate(-180 127.5 48.4)">20</text>
<text x="127.8" y="51.4" transform="rotate(-180 127.8 51.4)">VEHICLES</text>
<text x="70.4" y="202.6">VEHICLES</text>
<text x="70.2" y="208.6">AND OVER</text>
<text x="70.7" y="205.6">20</text>
<text x="75.6" y="205.6">GVM</text>
</g>
<g font-size="2.5" fill="#373435">
<text x="131.9" y="40.6" transform="rotate(-180 131.9 40.6)">#</text>
<text x="112.9" y="46.5" transform="rotate(-90 112.9 46.5)">200-300m</text>
<text x="112.9" y="88.8" transform="rotate(-90 112.9 88.8)">300m</text>
<text x="85.4" y="168.2" transform="rotate(-90 85.4 168.2)">300m</text>
<text x="66.3" y="213.4">#</text>
<text x="85.4" y="218.6" transform="rotate(-90 85.4 218.6)">200-300m</text>
</g>
<g font-size="2.2" fill="#373435">
<text x="124.9" y="48.4" transform="rotate(-180 124.9 48.4)">t</text>
<text x="73.4" y="205.6">t</text>
</g>
<text font-size="2" fill="#373435" x="138" y="227.9">#</text>
</svg>
